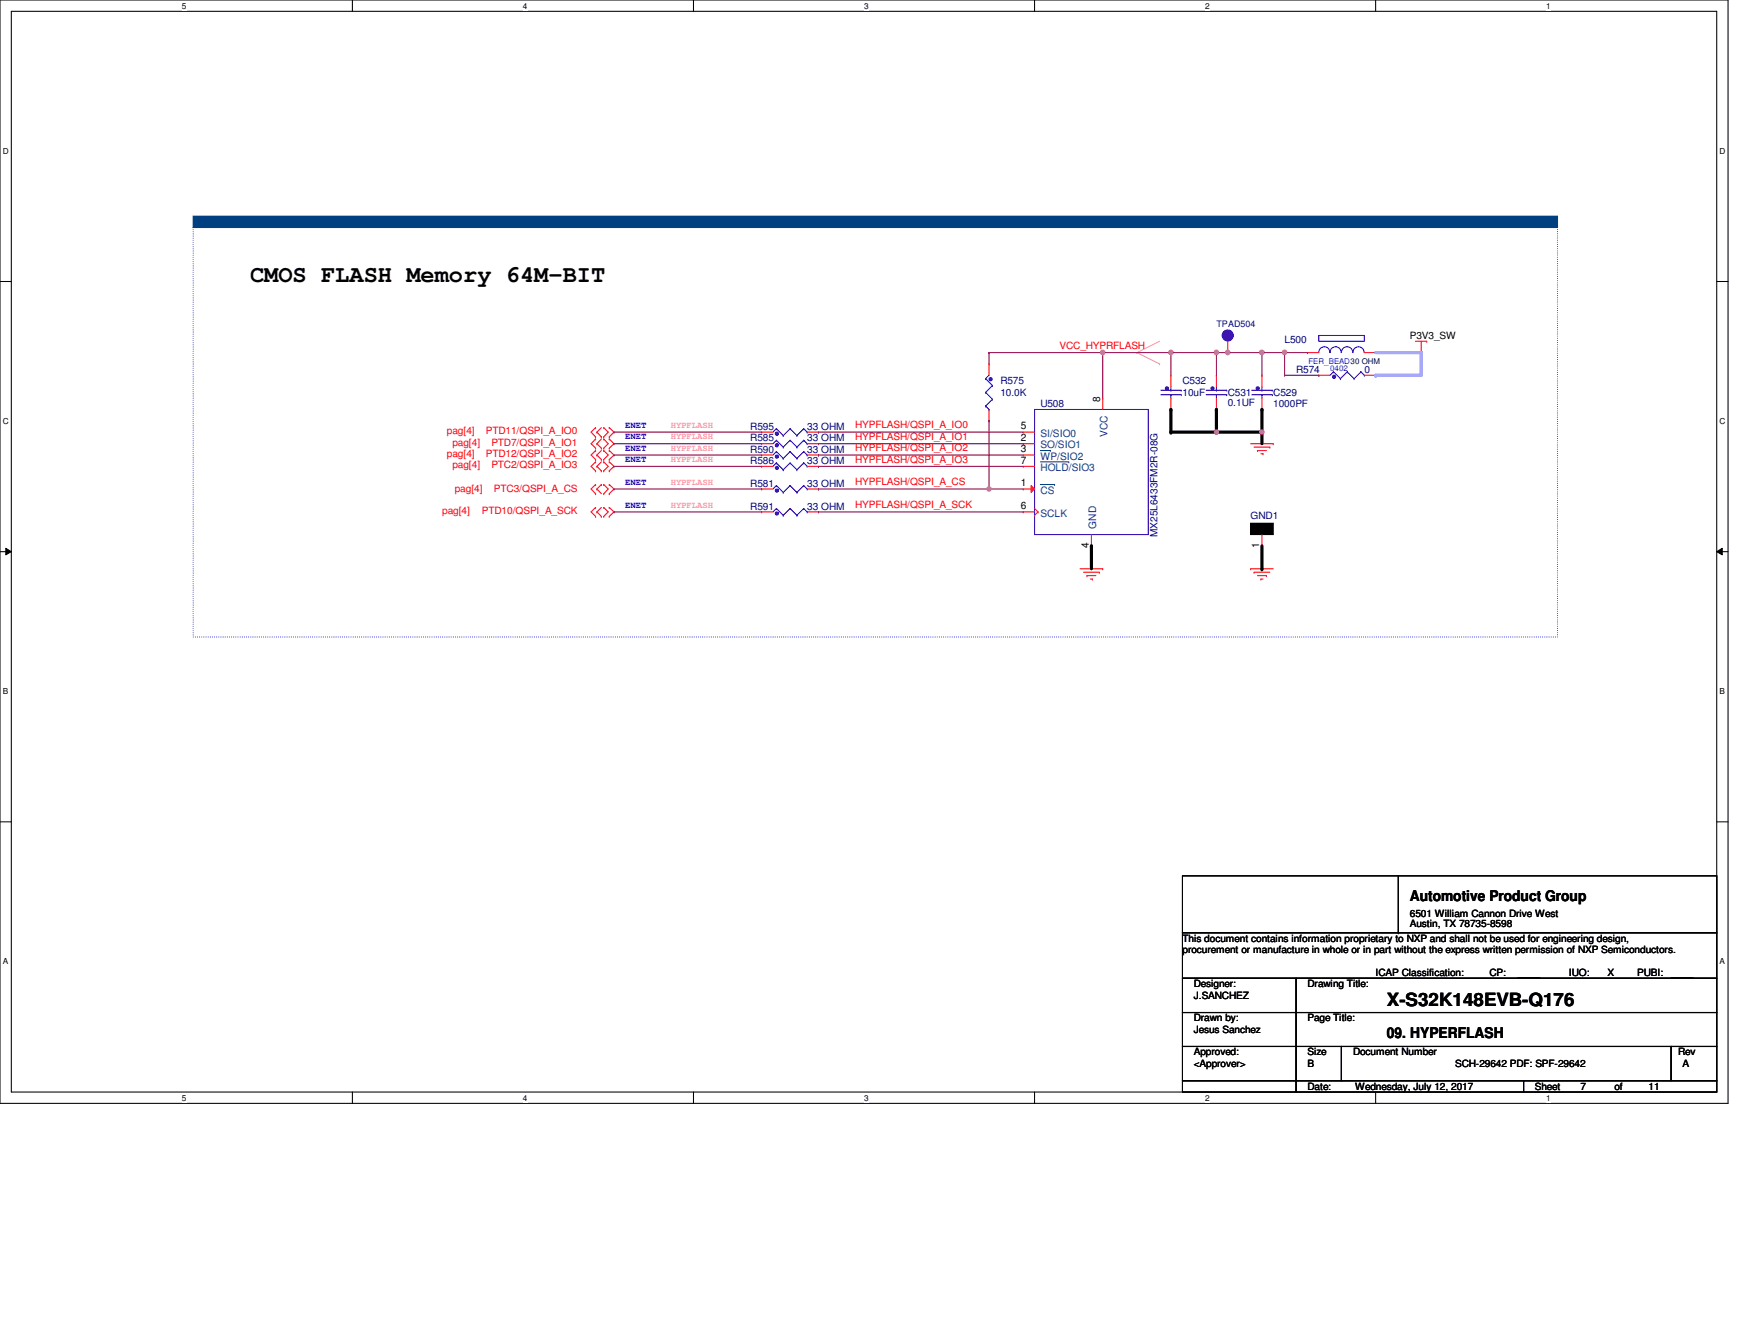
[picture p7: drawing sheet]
<svg xmlns="http://www.w3.org/2000/svg" width="279mm" height="216mm" viewBox="0 0 279 216" stroke-linecap="round" stroke-linejoin="round" font-family="sans-serif">
<path d="M0 0h278v177.4h-278zM1.8 1.8h274.3v173.8h-274.3z" fill="none" stroke="#000" stroke-width=".17"/>
<g fill="#fff">
<path d="M29.3 .2h.7v1.5h-.7z"/>
<path d="M29.3 175.8h.7v1.4h-.7z"/>
</g>
<path d="M56.7 0v1.8M56.7 175.6v1.8" fill="none" stroke="#000" stroke-width=".17"/>
<g fill="#fff">
<path d="M84.1 .2h.7v1.5h-.7z"/>
<path d="M84.1 175.8h.7v1.4h-.7z"/>
</g>
<path d="M111.5 0v1.8M111.5 175.6v1.8" fill="none" stroke="#000" stroke-width=".17"/>
<g fill="#fff">
<path d="M139 .2h.7v1.5h-.7z"/>
<path d="M139 175.8h.7v1.4h-.7z"/>
</g>
<path d="M166.4 0v1.8M166.4 175.6v1.8" fill="none" stroke="#000" stroke-width=".17"/>
<g fill="#fff">
<path d="M193.8 .2h.8v1.5h-.8z"/>
<path d="M193.8 175.8h.8v1.4h-.8z"/>
</g>
<path d="M221.3 0v1.8M221.3 175.6v1.8" fill="none" stroke="#000" stroke-width=".17"/>
<g fill="#fff">
<path d="M248.7 .2h.7v1.5h-.7z"/>
<path d="M248.7 175.8h.7v1.4h-.7z"/>
<path d="M.5 23.5h.9v1.5h-.9z"/>
<path d="M276.6 23.5h.9v1.5h-.9z"/>
<path d="M.5 67h.9v1.5h-.9z"/>
<path d="M276.6 67h.9v1.5h-.9z"/>
</g>
<path d="M0 45.3h1.8M276.1 45.3h1.9" fill="none" stroke="#000" stroke-width=".17"/>
<g fill="#fff">
<path d="M.5 110.4h.8v1.5h-.8z"/>
<path d="M276.6 110.4h.9v1.5h-.9z"/>
</g>
<path d="M0 88.7h1.8M276.1 88.7h1.9" fill="none" stroke="#000" stroke-width=".17"/>
<path d="M.9 88.1l.9 .6-.9 .5zM276.1 88.7l.9-.6v1.1z" fill="#000"/>
<path d="M.9 88.1l.9 .6-.9 .5zM276.1 88.7l.9-.6v1.1z" fill="none" stroke="#000" stroke-width=".16"/>
<g fill="#fff">
<path d="M.5 153.8h.8v1.5h-.8z"/>
<path d="M276.6 153.8h.9v1.5h-.9z"/>
</g>
<path d="M0 132.1h1.8M276.1 132.1h1.9" fill="none" stroke="#000" stroke-width=".17"/>
<path d="M31.1 36.6h219.4v65.8h-219.4z" fill="none" stroke="#00f" stroke-width=".17" stroke-dasharray="0 .3"/>
<path d="M31.1 34.8h219.4v1.8h-219.4z" fill-rule="evenodd" fill="#004080"/>
<path d="M31.1 34.8h219.4v1.8h-219.4z" fill="none" stroke="#004080" stroke-width=".17"/>
<path d="M182.9 56.7h.1M182.9 56.7l3.6 1.8M186.5 58.5h.1M186.5 54.9l-3.6 1.8" fill="none" stroke="#ff80c0" stroke-width=".17"/>
<g fill="none" stroke="#f00" stroke-width=".17">
<path d="M227.7 54.9h1.8M228.6 56.7h.1M228.6 54.9v1.8M229.5 54.9h.1M95.8 79.4h.1M95.8 77.9h.1M95.8 74.3h.1M95.8 75.7h.1M95.8 72.4h.1M95.8 73.9h.1M95.8 68.7h.1M95.8 70.2h.1"/>
<path d="M95.8 70.6h.1M95.8 72.1h.1M95.8 77.9l-.7 .7 .7 .8M95.8 74.3l-.7 .7 .7 .7M95.8 72.4l-.7 .8 .7 .7M95.8 68.7l-.7 .8 .7 .7M95.8 70.6l-.7 .7 .7 .8M96 78.6h.1M96 75h.1M96 73.2h.1M96 69.5h.1M96 71.3h.1"/>
<path d="M96 78.6l.7 .8M96 73.2l.7 .7M96 75l.7 .7M96 71.3l.7 .8M96 69.5l.7 .7M96.7 77.9h.1M96.7 75.7h.1M96.7 73.9h.1M96.7 70.2h.1M96.7 72.1h.1M96.7 77.9l-.7 .7M96.7 74.3l-.7 .7"/>
<path d="M96.7 72.4l-.7 .8M96.7 68.7l-.7 .8M96.7 70.6l-.7 .7M97.1 77.9h.1M97.1 79.4h.1M97.1 75.7h.1M97.1 74.3h.1M97.1 73.9h.1M97.1 72.4h.1M97.1 70.2h.1M97.1 68.7h.1M97.1 72.1h.1"/>
<path d="M97.1 70.6h.1M97.1 77.9l.7 .7-.7 .8M97.1 74.3l.7 .7-.7 .7M97.1 72.4l.7 .8-.7 .7M97.1 70.6l.7 .7-.7 .8M97.1 68.7l.7 .8-.7 .7M98 77.9h.1M98 79.4h.1M98 75.7h.1M98 74.3h.1M98 73.9h.1M98 72.4h.1"/>
<path d="M98 70.2h.1M98 68.7h.1M98 72.1h.1M98 70.6h.1M98 77.9l.8 .7-.8 .8M98 74.3l.8 .7-.8 .7M98 72.4l.8 .8-.8 .7M98 68.7l.8 .8-.8 .7M98 70.6l.8 .7-.8 .8M201.2 71.3h3.6M201.7 71.9h2.6M202.3 72.4h.1"/>
<path d="M202.3 72.4h1.4M202.8 72.9h.4M203.2 72.9h.1M204.3 71.9h.1M204.8 71.3h.1M95.8 81.6h.1M95.8 83h.1M95.8 81.6l-.7 .7 .7 .7M96 82.3h.1M96 82.3l.7 .7M96.7 83h.1M96.7 81.6l-.7 .7"/>
<path d="M97.1 83h.1M97.1 81.6h.1M97.1 81.6l.7 .7-.7 .7M98 83h.1M98 81.6h.1M98 81.6l.8 .7-.8 .7M173.7 91.4h3.7M174.3 92h2.5M174.8 92.5h.1M174.8 92.5h1.5M175.4 93.1h.3M175.7 93.1h.1"/>
<path d="M176.8 92h.1M177.4 91.4h.1M201.2 91.4h.1M201.2 91.4h3.6M201.7 92h.1M201.7 92h2.6M202.3 92.5h1.4M202.8 93.1h.1M202.8 93.1h.4M203.7 92.5h.1"/>
</g>
<g fill="none" stroke="#000" stroke-width=".17">
<path d="M190.2 157.3h18.3v5.5h-18.3zM190.2 149.9h85.9v7.4h-85.9zM190.2 140.8h85.9v9.1h-85.9zM208.5 157.3h67.6v5.5h-67.6zM224.9 149.9h.1M224.9 140.8v9.1M190.2 162.8h18.3v5.4h-18.3zM190.2 168.2h18.3v5.5h-18.3zM190.2 173.7h18.3v1.9h-18.3zM208.5 162.8h67.6v5.4h-67.6zM208.5 168.2h7.3v5.5h-7.3zM208.5 173.7h36.6v1.9h-36.6z"/>
<path d="M215.8 168.2h53v5.5h-53zM245.1 173.7h31v1.9h-31zM268.8 168.2h7.3v5.5h-7.3z"/>
</g>
<path d="M124.9 72.6h.1M124.9 72.6l-.6 .6M124.9 72.6l1.1 1.1M126 73.7h.1M127.1 72.6h.1M127.1 72.6l-1.1 1.1M127.1 72.6l1.1 1.1M128.2 73.7h.1M129.3 72.6h.1M129.3 72.6l-1.1 1.1M129.3 72.6l.5 .6M129.8 73.2h.1" fill="none" stroke="#00f" stroke-width=".17"/>
<circle cx="125" cy="73.4" r=".26" fill="#00f"/>
<g fill="none" stroke="#00f" stroke-width=".17">
<path d="M166.4 65.8h18.3v20.1h-18.3z"/>
<circle cx="125" cy="73.4" r=".26"/>
</g>
<path d="M122.5 73.2h.1M122.5 73.2h1.8M129.8 73.2h1.9M131.7 73.2h.1" fill="none" stroke="#f00" stroke-width=".17"/>
<path d="M165.9 78.1l.5 .5-.5 .6z" fill="#f00"/>
<g fill="none" stroke="#f00" stroke-width=".17">
<path d="M164.6 78.6h.1M164.6 71.3h.1M164.6 73.2h.1M164.6 69.5h.1M164.6 75h.1M164.6 78.6h1.8M164.6 71.3h1.8M164.6 73.2h1.8M164.6 69.5h1.8M164.6 75h1.8M165.9 78.1l.5 .5-.5 .6zM177.4 64h.1"/>
<path d="M177.4 64v1.8M164.6 82.3h.1M164.6 82.3h1.8M166.4 82.8h.1M166.4 81.7l.6 .6M167 82.3h.1M167 82.3l-.6 .5M175.6 87.8h.1M175.6 85.9v1.9"/>
</g>
<path d="M167.3 77.9h2.3M167.3 72.4h1.7M167.3 74.3h4.6M169 72.4h.1M169.6 77.9h.1M171.9 74.3h.1" fill="none" stroke="#004080" stroke-width=".16"/>
<path d="M158.5 60.9h.1M158.5 63.1h.1M158.5 65.3h.1M158.5 60.9l1.1 1.1M158.5 63.1l1.1 1.1M158.5 65.3l.6 .5M159.1 65.8h.1M159.1 60.3l-.6 .6M159.6 62h.1M159.6 64.2h.1M159.6 62l-1.1 1.1M159.6 64.2l-1.1 1.1" fill="none" stroke="#00f" stroke-width=".17"/>
<circle cx="159.3" cy="61" r=".26" fill="#00f"/>
<g fill="none" stroke="#00f" stroke-width=".17">
<path d="M124.9 74.4h.1M124.9 74.4l-.6 .6M124.9 74.4l1.1 1.1M126 75.5h.1M127.1 74.4h.1M127.1 74.4l-1.1 1.1M127.1 74.4l1.1 1.1M128.2 75.5h.1M129.3 74.4h.1M129.3 74.4l-1.1 1.1M129.3 74.4l.5 .6M129.8 75h.1"/>
<circle cx="159.3" cy="61" r=".26"/>
</g>
<path d="M159.1 58.5h.1M159.1 58.5v1.8M159.1 67.6h.1M159.1 65.8v1.8" fill="none" stroke="#f00" stroke-width=".17"/>
<circle cx="125" cy="75.2" r=".26" fill="#00f"/>
<g fill="none" stroke="#00f" stroke-width=".17">
<path d="M212.1 53.9h7.4v1h-7.4zM212.1 56.7a.89 .89 0 0 1 .9-.9 .89 .89 0 0 1 .9 .9M214 56.7a.89 .89 0 0 1 .8-.9 .89 .89 0 0 1 .9 .9M215.8 56.7a.91 .91 0 0 1 .9-.9 .91 .91 0 0 1 .9 .9M217.6 56.7a.89 .89 0 0 1 .9-.9 .89 .89 0 0 1 .9 .9M124.9 78.1h.1M124.9 78.1l-.6 .5M124.9 78.1l1.1 1.1M126 79.2h.1M127.1 78.1h.1M127.1 78.1l-1.1 1.1M127.1 78.1l1.1 1.1"/>
<path d="M128.2 79.2h.1M129.3 78.1h.1M129.3 78.1l-1.1 1.1M129.3 78.1l.5 .5M129.8 78.6h.1"/>
<circle cx="125" cy="75.2" r=".26"/>
</g>
<path d="M210.3 56.7h.1M210.3 56.7h1.8M219.5 56.7h1.8M221.3 56.7h.1M122.5 75h.1M122.5 75h1.8M129.8 75h1.9M131.7 75h.1M203 87.8h.1M203 85.9v1.9" fill="none" stroke="#f00" stroke-width=".17"/>
<path d="M201.2 84.1h3.6v1.8h-3.6z" fill-rule="evenodd" fill="#000"/>
<path d="M201.2 84.1h3.6v1.8h-3.6z" fill="none" stroke="#000" stroke-width=".17"/>
<circle cx="125" cy="78.9" r=".26" fill="#00f"/>
<circle cx="125" cy="78.9" r=".26" fill="none" stroke="#00f" stroke-width=".17"/>
<path d="M122.5 78.6h.1M122.5 78.6h1.8M129.8 78.6h1.9M131.7 78.6h.1" fill="none" stroke="#f00" stroke-width=".17"/>
<circle cx="197.5" cy="53.9" r=".89" fill="#00f"/>
<g fill="none" stroke="#00f" stroke-width=".17">
<path d="M124.9 68.9h.1M124.9 68.9l-.6 .6M124.9 68.9l1.1 1.1M126 70h.1M127.1 68.9h.1M127.1 68.9l-1.1 1.1M127.1 68.9l1.1 1.1M128.2 70h.1M129.3 68.9h.1M129.3 68.9l-1.1 1.1M129.3 68.9l.5 .6M129.8 69.5h.1"/>
<circle cx="197.5" cy="53.9" r=".89"/>
</g>
<path d="M197.5 56.7h.1M197.5 54.9v1.8" fill="none" stroke="#f00" stroke-width=".17"/>
<circle cx="125" cy="69.7" r=".26" fill="#00f"/>
<g fill="none" stroke="#00f" stroke-width=".17">
<path d="M124.9 70.8h.1M124.9 70.8l-.6 .5M124.9 70.8l1.1 1.1M126 71.9h.1M127.1 70.8h.1M127.1 70.8l-1.1 1.1M127.1 70.8l1.1 1.1M128.2 71.9h.1M129.3 70.8h.1M129.3 70.8l-1.1 1.1M129.3 70.8l.5 .5M129.8 71.3h.1"/>
<circle cx="125" cy="69.7" r=".26"/>
</g>
<path d="M122.5 69.5h.1M122.5 69.5h1.8M129.8 69.5h1.9M131.7 69.5h.1" fill="none" stroke="#f00" stroke-width=".17"/>
<circle cx="125" cy="71.6" r=".26" fill="#00f"/>
<g fill="none" stroke="#00f" stroke-width=".17">
<path d="M186.7 63.5h3.3M186.7 62.7h3.3M188.3 63.5h.1M188.3 63.5v.5M190 63.5h.1M190 62.7h.1"/>
<circle cx="125" cy="71.6" r=".26"/>
</g>
<path d="M122.5 71.3h.1M122.5 71.3h1.8M129.8 71.3h1.9M131.7 71.3h.1" fill="none" stroke="#f00" stroke-width=".17"/>
<circle cx="187.7" cy="62.4" r=".26" fill="#00f"/>
<g fill="none" stroke="#00f" stroke-width=".17">
<path d="M214.5 59.8h.1M214.5 59.8l-.5 .5M214.5 59.8l1.1 1.1M216.7 59.8h.1M216.7 59.8l-1.1 1.1M216.7 59.8l1.1 1.1M218.9 59.8h.1M218.9 59.8l-1.1 1.1M218.9 59.8l.6 .5M188.3 62.7h.1M188.3 62.2v.5M215.6 60.9h.1"/>
<path d="M217.8 60.9h.1M219.5 60.3h.1"/>
<circle cx="187.7" cy="62.4" r=".26"/>
</g>
<path d="M188.3 60.3h.1M188.3 65.8h.1M188.3 60.3v1.9M188.3 64v1.8" fill="none" stroke="#f00" stroke-width=".17"/>
<circle cx="214.6" cy="60.6" r=".26" fill="#00f"/>
<g fill="none" stroke="#00f" stroke-width=".17">
<path d="M201.3 63.5h3.3M201.3 62.7h3.3M203 63.5h.1M203 63.5v.5M204.6 63.5h.1M204.6 62.7h.1"/>
<circle cx="214.6" cy="60.6" r=".26"/>
</g>
<path d="M212.1 60.3h.1M212.1 60.3h1.9M219.5 60.3h1.8M221.3 60.3h.1" fill="none" stroke="#f00" stroke-width=".17"/>
<circle cx="202.3" cy="62.4" r=".26" fill="#00f"/>
<g fill="none" stroke="#00f" stroke-width=".17">
<path d="M194 63.5h3.3M194 62.7h3.3M195.7 63.5h.1M195.7 63.5v.5M197.3 63.5h.1M197.3 62.7h.1M203 62.7h.1M203 62.2v.5"/>
<circle cx="202.3" cy="62.4" r=".26"/>
</g>
<path d="M203 60.3h.1M203 65.8h.1M203 60.3v1.9M203 64v1.8" fill="none" stroke="#f00" stroke-width=".17"/>
<circle cx="195" cy="62.4" r=".26" fill="#00f"/>
<g fill="none" stroke="#00f" stroke-width=".17">
<path d="M195.7 62.7h.1M195.7 62.2v.5M124.9 81.7h.1M124.9 81.7l-.6 .6M124.9 81.7l1.1 1.1M126 82.8h.1M127.1 81.7h.1M127.1 81.7l-1.1 1.1M127.1 81.7l1.1 1.1M128.2 82.8h.1M129.3 81.7h.1M129.3 81.7l-1.1 1.1"/>
<path d="M129.3 81.7l.5 .6M129.8 82.3h.1"/>
<circle cx="195" cy="62.4" r=".26"/>
</g>
<path d="M195.7 60.3h.1M195.7 65.8h.1M195.7 60.3v1.9M195.7 64v1.8" fill="none" stroke="#f00" stroke-width=".17"/>
<circle cx="125" cy="82.6" r=".26" fill="#00f"/>
<circle cx="125" cy="82.6" r=".26" fill="none" stroke="#00f" stroke-width=".17"/>
<path d="M122.5 82.3h.1M122.5 82.3h1.8M129.8 82.3h1.9M131.7 82.3h.1" fill="none" stroke="#f00" stroke-width=".17"/>
<path d="M203 56.7h.1M203 56.7v3.6" fill="none" stroke="#800040" stroke-width=".17"/>
<circle cx="203" cy="56.7" r=".37" fill="#f0f"/>
<circle cx="203" cy="56.7" r=".37" fill="none" stroke="#f0f" stroke-width=".17"/>
<path d="M188.3 56.7h.1M188.3 56.7v3.6" fill="none" stroke="#800040" stroke-width=".17"/>
<circle cx="188.3" cy="56.7" r=".35" fill="#f0f"/>
<circle cx="188.3" cy="56.7" r=".35" fill="none" stroke="#f0f" stroke-width=".17"/>
<path d="M203 65.8v3.7" fill="none" stroke="#000" stroke-width=".51"/>
<circle cx="203" cy="65.8" r=".25" fill="#000"/>
<circle cx="203" cy="69.5" r=".36" fill="#f0f"/>
<circle cx="203" cy="69.5" r=".36" fill="none" stroke="#f0f" stroke-width=".17"/>
<path d="M188.3 65.8v3.7M195.7 65.8v3.7h7.3" fill="none" stroke="#000" stroke-width=".51"/>
<g fill="#000">
<circle cx="188.3" cy="65.8" r=".25"/>
<circle cx="195.7" cy="65.8" r=".25"/>
<circle cx="195.7" cy="69.5" r=".25"/>
</g>
<circle cx="195.7" cy="69.5" r=".34" fill="#f0f"/>
<circle cx="195.7" cy="69.5" r=".34" fill="none" stroke="#f0f" stroke-width=".17"/>
<path d="M195.7 56.7h.1M195.7 56.7v3.6" fill="none" stroke="#800040" stroke-width=".17"/>
<circle cx="195.6" cy="56.7" r=".35" fill="#f0f"/>
<circle cx="195.6" cy="56.7" r=".35" fill="none" stroke="#f0f" stroke-width=".17"/>
<g fill="none" stroke="#800040" stroke-width=".17">
<path d="M159.1 56.7h.1M159.1 56.7h38.4M159.1 56.7v1.8M177.4 56.7h.1M177.4 56.7v7.3M188.3 56.7h.1M197.5 56.7h.1M98.8 78.6h.1M98.8 75h.1M98.8 73.2h.1M98.8 71.3h.1M98.8 69.5h.1"/>
<path d="M98.8 78.6h23.7M98.8 75h23.7M98.8 73.2h23.7M98.8 71.3h23.7M98.8 69.5h23.7M159.1 67.6h.1M159.1 78.6h.1M159.1 78.6h5.5M159.1 67.6v11M98.8 82.3h.1M98.8 82.3h23.7"/>
</g>
<path d="M188.3 69.5h7.4M203 69.5v1.8M175.6 87.8v3.6" fill="none" stroke="#000" stroke-width=".51"/>
<g fill="#000">
<circle cx="188.3" cy="69.5" r=".25"/>
<circle cx="203" cy="69.5" r=".25"/>
<circle cx="175.6" cy="87.8" r=".25"/>
</g>
<circle cx="177.4" cy="56.7" r=".35" fill="#f0f"/>
<circle cx="177.4" cy="56.7" r=".35" fill="none" stroke="#f0f" stroke-width=".17"/>
<path d="M131.7 69.5h.1M131.7 71.3h.1M131.7 73.2h.1M131.7 75h.1M131.7 78.6h.1M131.7 69.5h32.9M131.7 71.3h32.9M131.7 73.2h32.9M131.7 75h32.9M131.7 78.6h27.4" fill="none" stroke="#800040" stroke-width=".17"/>
<circle cx="159.1" cy="78.6" r=".34" fill="#f0f"/>
<circle cx="159.1" cy="78.6" r=".34" fill="none" stroke="#f0f" stroke-width=".17"/>
<path d="M197.5 56.7h9.1M203 56.7h.1M206.6 56.7h.1M131.7 82.3h.1M131.7 82.3h32.9" fill="none" stroke="#800040" stroke-width=".17"/>
<circle cx="197.5" cy="56.7" r=".35" fill="#f0f"/>
<circle cx="197.5" cy="56.7" r=".35" fill="none" stroke="#f0f" stroke-width=".17"/>
<path d="M203 87.8v3.6" fill="none" stroke="#000" stroke-width=".51"/>
<circle cx="203" cy="91.4" r=".25" fill="#000"/>
<path d="M221.3 60.3h7.3" fill="none" stroke="#8080ff" stroke-width=".51"/>
<circle cx="221.3" cy="60.3" r=".25" fill="#8080ff"/>
<path d="M228.6 56.7v3.6" fill="none" stroke="#8080ff" stroke-width=".51"/>
<circle cx="228.6" cy="56.7" r=".25" fill="#8080ff"/>
<path d="M210.3 56.7h.1M210.3 56.7h-3.7v3.6M206.6 60.3h.1M206.6 60.3h5.5M212.1 60.3h.1" fill="none" stroke="#800040" stroke-width=".17"/>
<circle cx="206.6" cy="56.7" r=".35" fill="#f0f"/>
<circle cx="206.6" cy="56.7" r=".35" fill="none" stroke="#f0f" stroke-width=".17"/>
<path d="M221.3 56.7h7.3" fill="none" stroke="#8080ff" stroke-width=".51"/>
<circle cx="228.6" cy="56.7" r=".25" fill="#8080ff"/>
<circle cx="203" cy="56.7" r=".37" fill="#f0f"/>
<circle cx="203" cy="56.7" r=".37" fill="none" stroke="#f0f" stroke-width=".17"/>
<circle cx="188.3" cy="56.7" r=".35" fill="#f0f"/>
<circle cx="188.3" cy="56.7" r=".35" fill="none" stroke="#f0f" stroke-width=".17"/>
<circle cx="203" cy="69.5" r=".36" fill="#f0f"/>
<circle cx="203" cy="69.5" r=".36" fill="none" stroke="#f0f" stroke-width=".17"/>
<circle cx="195.7" cy="69.5" r=".34" fill="#f0f"/>
<circle cx="195.7" cy="69.5" r=".34" fill="none" stroke="#f0f" stroke-width=".17"/>
<circle cx="195.6" cy="56.7" r=".35" fill="#f0f"/>
<circle cx="195.6" cy="56.7" r=".35" fill="none" stroke="#f0f" stroke-width=".17"/>
<circle cx="177.4" cy="56.7" r=".35" fill="#f0f"/>
<circle cx="177.4" cy="56.7" r=".35" fill="none" stroke="#f0f" stroke-width=".17"/>
<circle cx="159.1" cy="78.6" r=".34" fill="#f0f"/>
<circle cx="159.1" cy="78.6" r=".34" fill="none" stroke="#f0f" stroke-width=".17"/>
<circle cx="197.5" cy="56.7" r=".35" fill="#f0f"/>
<circle cx="197.5" cy="56.7" r=".35" fill="none" stroke="#f0f" stroke-width=".17"/>
<circle cx="206.6" cy="56.7" r=".35" fill="#f0f"/>
<circle cx="206.6" cy="56.7" r=".35" fill="none" stroke="#f0f" stroke-width=".17"/>
<text font-size="3.8" x="40.2" y="45.3">CMOS FLASH Memory 64M-BIT</text>
<text font-size="2.9" x="223.1" y="161.8">X-S32K148EVB-Q176</text>
<g font-size="2.4">
<text x="226.8" y="144.8">Automotive Product Group</text>
<text x="223.1" y="166.8">09. HYPERFLASH</text>
</g>
<g font-size="1.7">
<text x="177" y="64.6" transform="rotate(-90 177 64.6)">8</text>
<text x="164.2" y="70.9">2</text>
<text x="164.2" y="69">5</text>
<text x="164.2" y="72.7">3</text>
<text x="164.2" y="74.5">7</text>
<text x="164.2" y="78.2">1</text>
<text x="164.2" y="81.9">6</text>
<text x="175.1" y="88.1" transform="rotate(-90 175.1 88.1)">4</text>
<text x="202.6" y="88.1" transform="rotate(-90 202.6 88.1)">1</text>
</g>
<g font-size="1.7" fill="#004080">
<text x="167.3" y="70.2">SI/SIO0</text>
<text x="178.1" y="70.2" transform="rotate(-90 178.1 70.2)">VCC</text>
<text x="167.3" y="72.1">SO/SIO1</text>
<text x="167.3" y="73.9">WP/SIO2</text>
<text x="167.3" y="75.7">HOLD/SIO3</text>
<text x="167.3" y="79.4">CS</text>
<text x="167.3" y="83.1">SCLK</text>
<text x="176.3" y="85" transform="rotate(-90 176.3 85)">GND</text>
</g>
<g font-size="1.6" fill="#f00">
<text x="170.4" y="56.1">VCC_HYPRFLASH</text>
<text x="71.9" y="69.8">pag[4]</text>
<text x="72.8" y="71.7">pag[4]</text>
<text x="78.1" y="69.8">PTD11/QSPI_A_IO0</text>
<text x="79" y="71.7">PTD7/QSPI_A_IO1</text>
<text x="137.5" y="68.9">HYPFLASH/QSPI_A_IO0</text>
<text x="137.5" y="70.7">HYPFLASH/QSPI_A_IO1</text>
<text x="71.9" y="73.5">pag[4]</text>
<text x="72.8" y="75.3">pag[4]</text>
<text x="78.1" y="73.5">PTD12/QSPI_A_IO2</text>
<text x="79" y="75.3">PTC2/QSPI_A_IO3</text>
<text x="137.5" y="72.6">HYPFLASH/QSPI_A_IO2</text>
<text x="137.5" y="74.4">HYPFLASH/QSPI_A_IO3</text>
<text x="71.1" y="82.6">pag[4]</text>
<text x="73.2" y="79.2">pag[4]</text>
<text x="77.5" y="82.6">PTD10/QSPI_A_SCK</text>
<text x="79.5" y="79.2">PTC3/QSPI_A_CS</text>
<text x="137.5" y="78">HYPFLASH/QSPI_A_CS</text>
<text x="137.5" y="81.7">HYPFLASH/QSPI_A_SCK</text>
</g>
<g font-size="1.6" fill="#000080">
<text x="206.6" y="55.2">L500</text>
<text x="208.5" y="59.9">R574</text>
<text x="219.5" y="59.9">0</text>
<text x="160.9" y="61.8">R575</text>
<text x="160.9" y="63.6">10.0K</text>
<text x="167.3" y="65.4">U508</text>
<text x="190.2" y="61.8">C532</text>
<text x="190.2" y="63.6">10uF</text>
<text x="197.5" y="63.6">C531</text>
<text x="197.5" y="65.2">0.1UF</text>
<text x="204.8" y="63.6">C529</text>
<text x="204.8" y="65.4">1000PF</text>
<text x="120.7" y="69.1">R595</text>
<text x="120.7" y="70.9">R585</text>
<text x="129.8" y="69.1">33 OHM</text>
<text x="129.8" y="70.9">33 OHM</text>
<text x="120.7" y="72.8">R590</text>
<text x="120.7" y="74.6">R586</text>
<text x="129.8" y="72.8">33 OHM</text>
<text x="129.8" y="74.6">33 OHM</text>
<text x="120.7" y="78.2">R581</text>
<text x="120.7" y="81.9">R591</text>
<text x="129.8" y="78.2">33 OHM</text>
<text x="129.8" y="81.9">33 OHM</text>
<text x="201.2" y="83.4">GND1</text>
<text x="186.2" y="86.3" transform="rotate(-90 186.2 86.3)">MX25L6433FM2R-08G</text>
</g>
<g font-size="1.6">
<text x="226.8" y="54.5">P3V3_SW</text>
<text x="226.8" y="147.4">6501 William Cannon Drive West</text>
<text x="226.8" y="149">Austin, TX 78735-8598</text>
<text x="190.2" y="151.4">This document contains information proprietary to NXP and shall not be used for engineering design,</text>
<text x="190.2" y="153.2">procurement or manufacture in whole or in part without the express written permission of NXP Semiconductors.</text>
<text x="192" y="158.7">Designer:</text>
<text x="192" y="160.5">J.SANCHEZ</text>
<text x="210.3" y="158.7">Drawing Title:</text>
<text x="221.3" y="156.9">ICAP Classification:</text>
<text x="239.6" y="156.9">CP:</text>
<text x="244.1" y="156.9">____</text>
<text x="252.3" y="156.9">IUO:</text>
<text x="258.6" y="156.9">X</text>
<text x="263.4" y="156.9">PUBI:</text>
<text x="268.8" y="156.9">____</text>
<text x="192" y="164.2">Drawn by:</text>
<text x="192" y="166">Jesus Sanchez</text>
<text x="210.3" y="164.2">Page Title:</text>
<text x="192" y="169.7">Approved:</text>
<text x="192" y="171.5">&lt;Approver&gt;</text>
<text x="210.3" y="169.7">Size</text>
<text x="210.3" y="171.5">B</text>
<text x="217.6" y="169.7">Document Number</text>
<text x="234.1" y="171.5">SCH-29642 PDF: SPF-29642</text>
<text x="269.9" y="169.7">Rev</text>
<text x="270.6" y="171.5">A</text>
<text x="210.3" y="175.2">Date:</text>
<text x="218" y="175.2">Wednesday, July 12, 2017</text>
<text x="246.9" y="175.2">Sheet</text>
<text x="254.2" y="175.2">7</text>
<text x="259.7" y="175.2">of</text>
<text x="265.2" y="175.2">11</text>
</g>
<text font-size="1.4" fill="#000080" x="195.7" y="52.5">TPAD504</text>
<g font-size="1.4" fill="#00f">
<text x="100.6" y="68.8">ENET</text>
<text x="100.6" y="70.6">ENET</text>
<text x="100.6" y="72.5">ENET</text>
<text x="100.6" y="74.3">ENET</text>
<text x="100.6" y="77.9">ENET</text>
<text x="100.6" y="81.6">ENET</text>
</g>
<g font-size="1.4" fill="#ff80c0">
<text x="107.9" y="68.8">HYPFLASH</text>
<text x="107.9" y="70.6">HYPFLASH</text>
<text x="107.9" y="72.5">HYPFLASH</text>
<text x="107.9" y="74.3">HYPFLASH</text>
<text x="107.9" y="77.9">HYPFLASH</text>
<text x="107.9" y="81.6">HYPFLASH</text>
</g>
<g font-size="1.3">
<text x="29.3" y="1.4">5</text>
<text x="84.1" y="1.4">4</text>
<text x="139" y="1.4">3</text>
<text x="193.8" y="1.4">2</text>
<text x="248.7" y="1.4">1</text>
<text x=".5" y="24.7">D</text>
<text x="276.6" y="24.7">D</text>
<text x=".5" y="68.2">C</text>
<text x="276.6" y="68.2">C</text>
<text x=".5" y="111.6">B</text>
<text x="276.6" y="111.6">B</text>
<text x=".5" y="155">A</text>
<text x="276.6" y="155">A</text>
<text x="29.3" y="177">5</text>
<text x="84.1" y="177">4</text>
<text x="139" y="177">3</text>
<text x="193.8" y="177">2</text>
<text x="248.7" y="177">1</text>
</g>
<g font-size="1.3" fill="#00f">
<text x="210.5" y="58.6">FER_BEAD30 OHM</text>
<text x="214" y="59.7">0402</text>
</g>
</svg>
